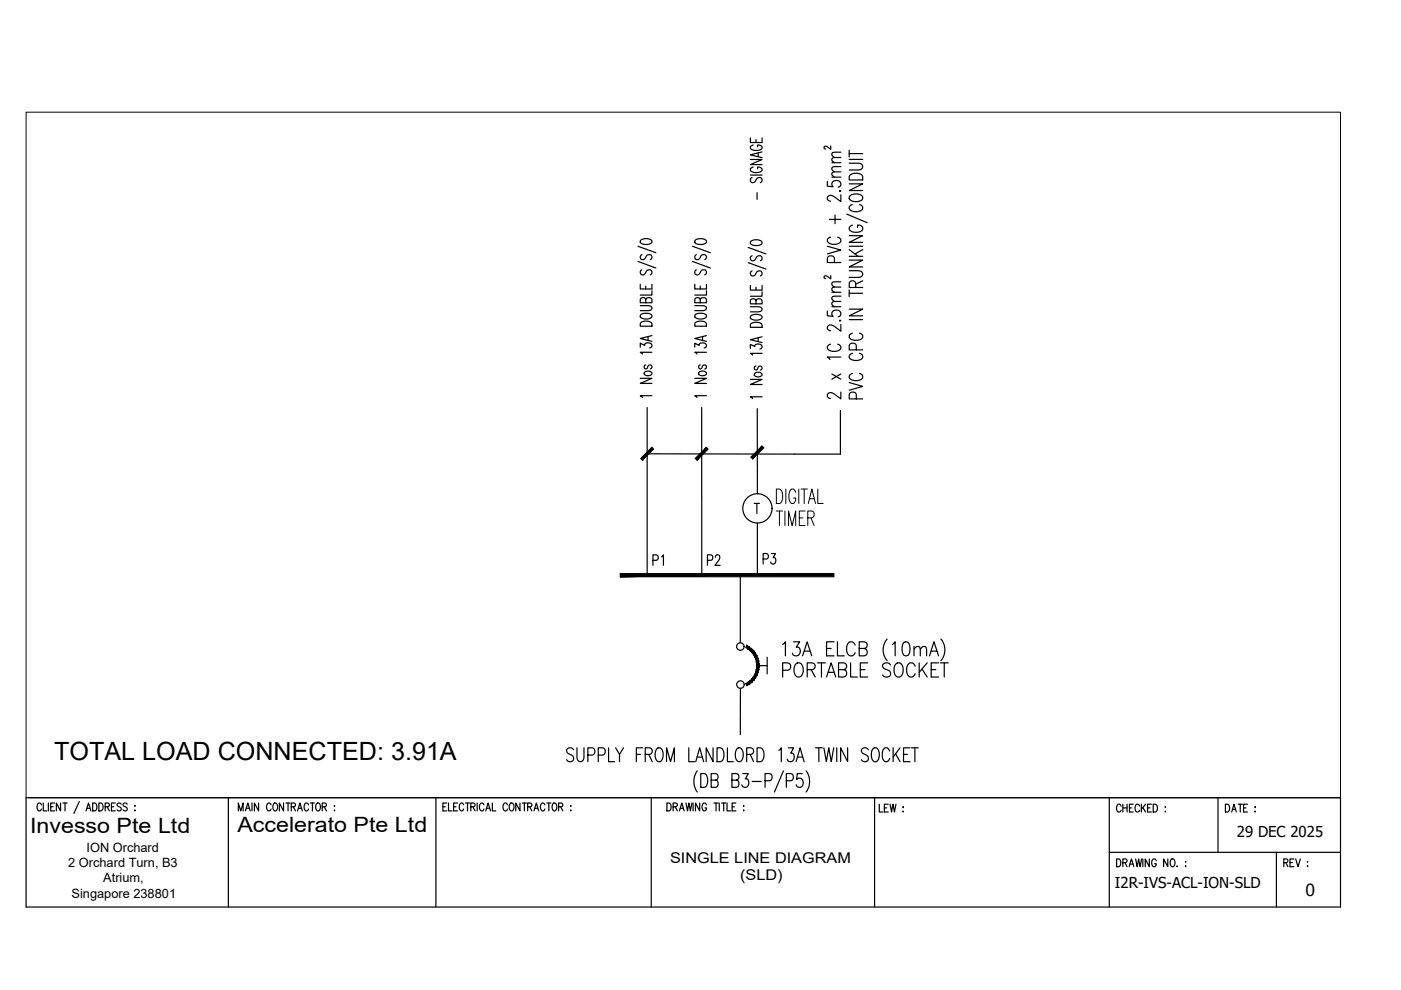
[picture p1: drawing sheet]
<svg xmlns="http://www.w3.org/2000/svg" width="297mm" height="210mm" viewBox="0 0 297 210" stroke-linecap="round" stroke-linejoin="round" font-family="sans-serif">
<!-- layer: SLD -->
<path d="M131.5 121.6v.7l45.3-.7zM131.5 122.3l45.3-.7v.7z" fill="#000" stroke="#000" stroke-width=".21"/>
<path d="M137.2 96.2l31.3 .1M178.2 87v9.3" fill="none" stroke="#000" stroke-width=".25"/>
<!-- layer: SLD-LINE -->
<path d="M137.2 86.4v35.6M148.8 86.4v35.6M160.6 86.6v18.1M168.5 96.3h9.7M160.6 110.9v10.8" fill="none" stroke="#000" stroke-width=".25"/>
<!-- layer: SLD-TXT -->
<g fill="#000" stroke="#000" stroke-width=".21">
<path d="M135.8 97.2l.4 .4 2-2.8zM138.2 94.8l.4 .4-2.4 2.4z"/>
<path d="M147.4 97.2l.4 .4 2-2.8zM149.8 94.8l.3 .4-2.3 2.4z"/>
<path d="M159.2 96.9l.4 .4 2-2.7zM161.6 94.6l.4 .3-2.4 2.4z"/>
</g>
<g fill="none" stroke="#000" stroke-width=".25">
<path d="M159.1 37.1h2.5M159.1 33.8h2.5l-2.5 1.1h2.5M159.1 29.2v1h2.5v-1M159.5 37.6a.57 .57 0 0 0-.3 1 .57 .57 0 0 0 1-.2 .88 .88 0 0 1 1-.8 .57 .57 0 0 1 .4 .6 .57 .57 0 0 1-.4 .5M159.7 35.4a.54 .54 0 0 0-.5 .3 .54 .54 0 0 0 0 .6 1.9 1.9 0 0 0 2.4-.2 .69 .69 0 0 0-1-.7v.4M159.7 30.7a.54 .54 0 0 0-.5 .3 .54 .54 0 0 0 0 .6 1.98 1.98 0 0 0 2.4-.2 .69 .69 0 0 0-1-.7v.4M160.3 29.6v.6M160.7 32.4v.8M161.6 32.2l-2.5 .6 2.5 .6M175.4 38.5v1l1.2 .1a.71 .71 0 0 1 .2-1.2 .9 .9 0 0 1 1.1 0 .9 .9 0 0 1 .2 1.1l-.4 .2M176.1 30.9v.8l-.6-.5-.5-.2-.2 .1-.1 .3 .4 .2M176.4 37.6h1.9"/>
<path d="M176.4 34.5h1.9M178.3 36.4l-1.8 .1-.1 .6 .5 .5M178.3 35.3l-1.8 .1-.1 .5 .5 .5M178.3 33.4l-1.8 .1-.1 .5 .5 .5M178.3 32.3l-1.8 .1-.1 .5 .5 .5M180.1 34.6h2a.72 .72 0 0 1 .7 .3 .72 .72 0 0 1 0 .8l-.7 .3h-2M180.1 31.8v1.5M180.1 33.8h2.8M180.1 32.6h2.8M180.1 39h2.8l-2.8 1.4h2.8M180.2 37.1a2.16 2.16 0 0 1 2.6 0l.1 1.1h-2.8zM135.3 55.4l3.8 1.4"/>
<path d="M135.3 52.2l3.8 1.4M135.9 50.9a1.9 1.9 0 0 1 2.3 .2 1.09 1.09 0 0 1-1.5 .7h-.4a.54 .54 0 0 1-.5-.3 .54 .54 0 0 1 .1-.6zM136.1 57.2a.57 .57 0 0 0-.2 .9 .57 .57 0 0 0 .9-.1l.5-.7a.63 .63 0 0 1 .9 .3v.3l-.3 .4M136.1 54a.57 .57 0 0 0-.2 .9 .57 .57 0 0 0 .9-.1l.5-.7a.63 .63 0 0 1 .9 .3v.3l-.3 .3M146.8 55.4l3.8 1.4M146.8 52.2l3.8 1.4M147.4 50.9a1.9 1.9 0 0 1 2.4 .2 1.09 1.09 0 0 1-1.6 .7h-.3a.54 .54 0 0 1-.5-.3 .54 .54 0 0 1 0-.6zM147.6 57.2a.57 .57 0 0 0-.2 .9 .57 .57 0 0 0 1-.1l.4-.7a.63 .63 0 0 1 1 .3v.3l-.4 .4M147.6 54a.57 .57 0 0 0-.2 .9 .57 .57 0 0 0 1-.1l.4-.7a.63 .63 0 0 1 1 .3v.3l-.4 .3M158.6 55.7l3.8 1.4M158.6 52.5l3.8 1.3M159.2 51.2a1.9 1.9 0 0 1 2.4 .1 1.09 1.09 0 0 1-1.6 .8l-.3-.1a.54 .54 0 0 1-.5-.3 .54 .54 0 0 1 0-.5z"/>
<path d="M159.5 57.4a.57 .57 0 0 0-.3 1 .57 .57 0 0 0 1-.2 .88 .88 0 0 1 1-.8 .57 .57 0 0 1 .4 .6 .57 .57 0 0 1-.4 .5M159.5 54.2a.57 .57 0 0 0-.3 .9 .57 .57 0 0 0 1-.1l.3-.6 .7-.2a.57 .57 0 0 1 .4 .6 .57 .57 0 0 1-.4 .5M160.5 40.9v1.4M175.4 52.2l2.9 .8-2.9 .8M175.8 46.5h2.5M176.1 50.3a.71 .71 0 0 0-.7 .7 .71 .71 0 0 0 .7 .7 1.87 1.87 0 0 0 2.2-.5 .77 .77 0 0 0-.7-.9M176.1 58.4v.7l-.6-.5-.5-.1-.2 .1-.1 .3 .4 .2M176.9 55.7v-.9a.8 .8 0 0 0-.7-.6 .8 .8 0 0 0-.8 .6v.9h2.9M177 45.6v1.8M178 40.5h.3zM178.3 59.7l-1.8 .1-.1 .6 .5 .5M178.3 41.3v1.4l-1.4-1a.82 .82 0 0 0-.9-.3 .82 .82 0 0 0-.6 .8l.3 .3 .4 .1"/>
<path d="M179.5 45.4l4.4 1.8M180.1 57.4h2a.72 .72 0 0 1 .7 .3 .72 .72 0 0 1 0 .8l-.7 .3h-2M180.1 54.3h2.8M180.1 52.9l1.9 1.4M180.1 52.2h2.8M180.1 55.2h2.8l-2.8 1.4h2.8M180.1 50h2.8l-2.8 1.4h2.8M180.2 41.5a1.97 1.97 0 0 1 2.7 .2 1.25 1.25 0 0 1-1.7 1l-.5-.1a.71 .71 0 0 1-.5-1.1zM180.7 47.7a.72 .72 0 0 0-.5 1.1 2.01 2.01 0 0 0 2.7-.1 .82 .82 0 0 0-1.1-1v.5M180.7 43.4a.71 .71 0 0 0-.7 .7 .71 .71 0 0 0 .7 .7 1.87 1.87 0 0 0 2.2-.5 .74 .74 0 0 0-.7-.9M182.9 52.9l-1.6 .9M182.9 59.5l-1.5 .8"/>
<path d="M135.7 60.3v1h2.5v-1M135.7 73.6v-.8l1 .4a.8 .8 0 0 1 .8-.5 .8 .8 0 0 1 .7 .7l-.2 .3-.3 .1M135.7 64.8l2.2 .1 .3 .3-.3 .6-2.2 .1M135.9 68.4a1.76 1.76 0 0 1 2.3 .2v.6h-2.5zM135.9 66.7a1.98 1.98 0 0 1 2.3 .2 1.11 1.11 0 0 1-1.5 .7h-.4a.54 .54 0 0 1-.5-.3 .54 .54 0 0 1 .1-.6zM136.7 78.9l.8-.2 .7 .4a.87 .87 0 0 1-.8 .6 .87 .87 0 0 1-.8-.6zM136.9 77.4a.43 .43 0 0 0-.3 .4 .43 .43 0 0 0 .3 .4l.3-.1 .3-.7a.46 .46 0 0 1 .7 .1 .46 .46 0 0 1-.1 .6l-.2 .1M136.9 63.5a.74 .74 0 0 1 1.3 0v.7h-2.5v-.7a.63 .63 0 0 1 .6-.4 .63 .63 0 0 1 .6 .4v.7M136.9 60.7v.6M137.4 71.4v.8M138.2 71.2l-2.5 .6 2.5 .6M138.2 61.7v.9h-2.5"/>
<path d="M138.2 74.7h-2.5l.5 .4M147.3 60.3v1h2.5v-1M147.3 73.6v-.8l.9 .4a.8 .8 0 0 1 .9-.5 .8 .8 0 0 1 .7 .7l-.3 .3-.2 .1M147.3 64.8l2.1 .1 .4 .3-.4 .6-2.1 .1M147.4 68.4a1.76 1.76 0 0 1 2.4 .2v.6h-2.5zM147.4 66.7a1.98 1.98 0 0 1 2.4 .2 1.11 1.11 0 0 1-1.6 .7h-.3a.54 .54 0 0 1-.5-.3 .54 .54 0 0 1 0-.6zM148.2 78.9l.9-.2 .7 .4a.87 .87 0 0 1-.8 .6 .87 .87 0 0 1-.9-.6zM148.5 77.4a.43 .43 0 0 0-.4 .4 .43 .43 0 0 0 .4 .4l.2-.1 .4-.7a.46 .46 0 0 1 .6 .1 .46 .46 0 0 1 0 .6l-.3 .1M148.5 63.5a.74 .74 0 0 1 1.3 0v.7h-2.5v-.7a.63 .63 0 0 1 .6-.4 .63 .63 0 0 1 .6 .4v.7M148.5 60.7v.6M149 71.4v.8M149.8 71.2l-2.5 .6 2.5 .6"/>
<path d="M149.8 61.7v.9h-2.5M149.8 74.7h-2.5l.5 .4M159.1 73.9v-.9l.9 .5a.79 .79 0 0 1 .9-.6 .79 .79 0 0 1 .7 .7l-.5 .4M159.1 65l2.1 .1 .4 .4-.2 .4-.2 .1-2.1 .1M159.1 60.5v1h2.5v-1M159.2 66.9a1.94 1.94 0 0 1 2.4 .2 1.09 1.09 0 0 1-1.6 .8l-.3-.1a.54 .54 0 0 1-.5-.3 .54 .54 0 0 1 0-.6zM159.2 68.6a1.82 1.82 0 0 1 2.4 .3v.5h-2.5zM160 79.2l.6-.3a.73 .73 0 0 1 1 .6 .93 .93 0 0 1-.9 .4 .93 .93 0 0 1-.8-.6zM160.3 77.6a.45 .45 0 0 0-.3 .8h.5l.4-.7a.46 .46 0 0 1 .7 .2l-.2 .5-.2 .1M160.3 63.7a.72 .72 0 0 1 .6-.4 .72 .72 0 0 1 .7 .4v.7h-2.5l.1-.9 .4-.2 .6 .2 .1 .9M160.3 60.9v.6M160.7 71.6v.8"/>
<path d="M161.6 61.9v.9h-2.5M161.6 74.9h-2.5l.5 .4M161.6 71.4l-2.5 .6 2.5 .6M175.4 65.9v1.1l1.2 .1a.71 .71 0 0 1 .2-1.3 .9 .9 0 0 1 1.1 .1 .9 .9 0 0 1 .2 1.1l-.4 .2M176.1 73a.71 .71 0 0 0-.7 .7 .71 .71 0 0 0 .7 .7 1.87 1.87 0 0 0 2.2-.5 .77 .77 0 0 0-.7-.9M176.4 79.3l1.9 1.1M176.4 65h1.9M176.4 62h1.9M178 68h.3zM178.3 75.7h-2.9l.6 .5M178.3 63.9l-1.8 .1-.1 .5 .5 .5M178.3 62.8l-1.8 .1-.1 .5 .5 .5"/>
<path d="M178.3 60.9l-1.8 .1-.1 .5 .5 .5M178.3 79.3l-1.9 1.1M178.3 68.8v1.4l-1.4-1a.82 .82 0 0 0-.9-.3 .82 .82 0 0 0-.6 .8l.3 .3 .4 .1M180.1 67.8h2.8M180.1 62.2h2.8M180.1 61.5v1.4M180.1 65.5h2.8l-2.8 1.5h2.8M180.7 79.2a.71 .71 0 0 0-.7 .7 .71 .71 0 0 0 .7 .7 1.87 1.87 0 0 0 2.2-.5 .74 .74 0 0 0-.7-.9M180.7 74.9a.71 .71 0 0 0-.7 .7 .71 .71 0 0 0 .7 .7 1.87 1.87 0 0 0 2.2-.5 .74 .74 0 0 0-.7-.9M180.7 70.6a.71 .71 0 0 0-.7 .7 .71 .71 0 0 0 .7 .7 1.87 1.87 0 0 0 2.2-.5 .76 .76 0 0 0-.7-.9M181.4 61v-1a.71 .71 0 0 0-.7-.5 .71 .71 0 0 0-.6 .5v1h2.8M181.6 74.2v-.9a.8 .8 0 0 0-.8-.6 .8 .8 0 0 0-.7 .6v.9h2.8"/>
<path d="M135.7 80.2h2.5l-2.5 1.1h2.5M138.2 83.9h-2.5l.5 .4M147.3 80.2h2.5l-2.5 1.1h2.5M149.8 83.9h-2.5l.5 .4M159.1 80.4h2.5l-2.5 1.1h2.5M161.6 84.1h-2.5l.5 .4M178.3 83.1v1.5l-1.4-1a.82 .82 0 0 0-.9-.4 .82 .82 0 0 0-.6 .9l.3 .3 .4 .1M180.1 81.1l2.8 .8-2.8 .8M181.6 84.6v-1a.8 .8 0 0 0-.8-.5 .8 .8 0 0 0-.7 .5v1h2.8M159.9 106.7h1.1M160.5 106.7v2.2M165.9 136.6l.6-.5v3"/>
<path d="M168.2 136.1h1.4l-.8 1.1h.4a.93 .93 0 0 1 .3 1.5 .93 .93 0 0 1-1.5-.2M170.2 139.1l.9-3 1 3M170.5 138.1h1.2M175.2 137.5h1M176.8 136.1h-1.6v3h1.6M177.6 136.1v3h1.4M181.3 136.8a.85 .85 0 0 0-.8-.8 .85 .85 0 0 0-.9 .8 1.79 1.79 0 0 0 .6 2.3 .91 .91 0 0 0 1.1-.7M182.2 137.5h1a.71 .71 0 0 0 .7-.7 .71 .71 0 0 0-.7-.7h-1v3h1a.8 .8 0 0 0 .7-.8 .8 .8 0 0 0-.7-.8M188.1 135.5a3.4 3.4 0 0 0 0 4.6M189.2 136.6l.6-.5v3M191.6 136.2l.6-.1a1.46 1.46 0 0 1 .7 1.7l-.3 1.1-.6 .2a1.46 1.46 0 0 1-.8-1.8zM193.8 137.6l.6-.5 .6 .1 .1 1.9"/>
<path d="M193.8 137.1v2M195.1 137.6l.6-.5 .6 .1 .2 1.9M197.1 139.1l.9-3 1 3M197.4 138.1h1.2M199.5 135.5a3.4 3.4 0 0 1 0 4.6M121.6 159a.74 .74 0 0 0-1-.4 .74 .74 0 0 0-.4 .9l1 .6a.77 .77 0 0 1 .3 1.1 .77 .77 0 0 1-1.2 .1l-.2-.2M122.3 158.6v2a.78 .78 0 0 0 .9 .9l.5-.4 .1-.5v-2M129 158.6v2.9h1.3M130.5 158.6l.8 1.3v1.6M132.2 158.6l-.9 1.3M134.9 159.9h.9M136.3 158.6h-1.4v2.9"/>
<path d="M136.8 159.9h1a.72 .72 0 0 0 .5-.6 .72 .72 0 0 0-.5-.7h-1v2.9M137.5 159.9l.8 1.6M139.3 158.7l.2-.1a.96 .96 0 0 1 1.1 1.1 1.83 1.83 0 0 1-.6 1.8 .96 .96 0 0 1-1.1-1.1 2.07 2.07 0 0 1 .4-1.7zM146 158.6v2.9h1.3M151.2 158.6v2.9l-1.5-2.9v2.9M152 158.6h.7a1.78 1.78 0 0 1 0 2.9h-.7zM154.2 158.6v2.9h1.3M156.3 158.7l.2-.1a1.29 1.29 0 0 1 1.1 1.8 .86 .86 0 0 1-.3 .9 .86 .86 0 0 1-1 0 2.16 2.16 0 0 1 0-2.6zM158.3 159.9h.9a.72 .72 0 0 0 .6-.6 .72 .72 0 0 0-.6-.7h-.9v2.9M159.1 159.9l.7 1.6M160.5 158.6h.8a1.81 1.81 0 0 1 0 2.9h-.8zM165.1 159.1l.6-.5v2.9"/>
<path d="M165.9 142.1l1.5-.1a.83 .83 0 0 0 .2-.9 .83 .83 0 0 0-.6-.6h-1.1v3M167.1 158.6h1.2l-.7 1.1h.4a.91 .91 0 0 1 .3 1.3 .91 .91 0 0 1-1.3 .2l-.1-.3M168.8 140.7l.3-.2a1.36 1.36 0 0 1 1.2 1.9 .96 .96 0 0 1-.6 1 .96 .96 0 0 1-1.1-.3 2.12 2.12 0 0 1 .2-2.4zM171.1 142h1.1a.73 .73 0 0 0 .6-.7 .73 .73 0 0 0-.6-.8h-1.1v3M172 142l.8 1.5M172.9 158.6h1.5M173.3 140.5h1.7M173.6 158.6v2.9M174.2 140.5v3M174.7 158.6l.5 2.9 .5-2.9 .5 2.9 .6-2.9M175.2 143.5l1-3 1 3M175.6 142.6h1.2"/>
<path d="M177.4 158.6v2.9M177.8 142h1.1a.73 .73 0 0 0 .6-.7 .73 .73 0 0 0-.6-.8h-1.1v3h1.1a.8 .8 0 0 0 .6-.7 .8 .8 0 0 0-.6-.8M179.7 158.6v2.9l-1.5-2.9v2.9M180.3 140.5v3h1.5M182.4 142h1M184 140.5h-1.6v3h1.6M184.1 159a.74 .74 0 0 0-1-.4 .74 .74 0 0 0-.4 .9l1 .6a.77 .77 0 0 1 .3 1.1 .77 .77 0 0 1-1.2 .1l-.2-.2M185.2 158.7l.2-.1a.96 .96 0 0 1 1 1.1 1.83 1.83 0 0 1-.6 1.8 .94 .94 0 0 1-1.1-1.1 1.99 1.99 0 0 1 .5-1.7zM188.6 159.3a.74 .74 0 0 0-.7-.8 .74 .74 0 0 0-.8 .8v.4a1.77 1.77 0 0 0 .6 1.8 .81 .81 0 0 0 .9-.7M188.8 141a.9 .9 0 0 0-.9-.5 .9 .9 0 0 0-.8 .8l.3 .4 .9 .4a.75 .75 0 0 1 .5 .8 .75 .75 0 0 1-.6 .6h-.5l-.6-.4M189.4 158.6v2.9M189.9 159.8l.9 1.7"/>
<path d="M190 140.7l.3-.2a1.34 1.34 0 0 1 1.2 1.9 .95 .95 0 0 1-.6 1 .95 .95 0 0 1-1.1-.3 2.12 2.12 0 0 1 .2-2.4zM190.8 158.6l-1.4 1.9M191.6 159.9h.8M192.9 158.6h-1.3v2.9h1.3M193.2 158.6h1.5M194 158.6v2.9M194 141.3a.86 .86 0 0 0-.8-.8 .86 .86 0 0 0-.9 .8 1.82 1.82 0 0 0 .6 2.2 .94 .94 0 0 0 1.1-.7M194.9 140.5v3M195.5 141.8l1.1 1.7M196.6 140.5l-1.7 2.1M197.4 142h1M199 140.5h-1.6v3h1.6"/>
<path d="M199.4 140.5h1.7M200.2 140.5v3M124.6 160.1h1a.82 .82 0 0 0 .5-.8 .82 .82 0 0 0-.5-.7h-1v2.9M126.8 160.1h1a.82 .82 0 0 0 .5-.8 .82 .82 0 0 0-.5-.7h-1v2.9M141.3 161.5v-2.9l.9 2.9 .8-2.9v2.9M147.5 161.5l.8-2.9 .9 2.9M147.8 160.5h1.1M147.8 163.4a3.8 3.8 0 0 0 0 4.5M148.6 164h.7a1.85 1.85 0 0 1 .5 2.5l-.5 .4h-.7zM150.8 165.4h.9a.73 .73 0 0 0 .5-.7 .73 .73 0 0 0-.5-.7h-.9v2.9h.9l.5-.2v-1l-.5-.3M155.2 165.4h.9a.72 .72 0 0 0 .6-.7 .72 .72 0 0 0-.6-.7h-.9v2.9h.9a.8 .8 0 0 0 .6-.7 .8 .8 0 0 0-.6-.8M157.5 164h1.2l-.7 1.1h.3a.91 .91 0 0 1 .4 1.3 .91 .91 0 0 1-1.3 .3l-.1-.3"/>
<path d="M159.5 165.7h1.9M162.2 165.5h1a.8 .8 0 0 0 .5-.7 .8 .8 0 0 0-.5-.8h-1v2.9M166.1 163.4l-1.9 4.5M166.7 165.5h1a.8 .8 0 0 0 .5-.7 .8 .8 0 0 0-.5-.8h-1v2.9M168.8 161.5l.8-2.9 .9 2.9M169.1 160.5h1.1M170.1 164h-1.1l-.1 1.3a.82 .82 0 0 1 1.1-.2 .82 .82 0 0 1 .3 1 .76 .76 0 0 1-.6 .8 .76 .76 0 0 1-.9-.5M170.9 163.4a3.7 3.7 0 0 1 0 4.5"/>
</g>
<!-- layer: 0 -->
<g fill="none" stroke="#000" stroke-width=".25">
<path d="M157 122v14.3M157 146v9.8M5.5 169.1v23.2h278.7v-23.2h-278.2M48.4 169.1v23.2M92.4 169.1v23.2M138.1 169.1v23.2M185.4 169.1v23.2M235.2 169.1v23.2M258.2 169.1v11.6M270.6 180.7v11.6"/>
<circle cx="160.6" cy="107.8" r="3.1"/>
</g>
<!-- layer: E-SLD-LEGENDF -->
<path d="M158.1 144.9l.8 .2-.6 .3zM158.1 144.9l.8 .2-.3-.4zM158.6 144.7h.7l-.4 .4zM158.6 144.7h.7l-.3-.4zM159 144.3l.8-.1-.5 .5zM159.4 143.9l-.4 .4 .8-.1zM159.4 143.9l.8-.1-.4 .4zM159.8 143.5l-.4 .4 .8-.1zM159.8 143.5l.7-.3-.3 .6zM160 143l-.2 .5 .7-.3zM160 143l.7-.4-.2 .6zM160.2 142.5l-.2 .5 .7-.4zM160.2 142.5l.7-.5-.2 .6zM160.4 142l-.2 .5 .7-.5zM160.4 142l.5-.6v.6zM160.5 141.4l-.1 .6 .5-.6zM160.9 140.8v.6h-.4zM160.5 140.9v.5l.4-.6zM160.9 140.2v.6l-.4 .1zM160.4 140.3l.1 .6 .4-.7zM160.7 139.6l.2 .6-.5 .1zM160.2 139.8l.2 .5 .3-.7zM160.5 139l.2 .6-.5 .2zM160 139.2l.2 .6 .3-.8zM160.2 138.5l.3 .5-.5 .2zM159.8 138.8l.2 .4 .2-.7zM159.8 138l.4 .5-.4 .3zM159.4 138.3l.4 .5v-.8zM159.3 137.6l.5 .4-.4 .3zM159.3 137.6l-.3 .3 .4 .4zM158.9 137.2l.4 .4-.3 .3zM158.9 137.2l-.3 .4 .4 .3zM158.3 136.9l.6 .3-.3 .4zM158.3 136.9l-.2 .4 .5 .3z" fill="#000" stroke="#000" stroke-width=".21"/>
<g fill="none" stroke="#000" stroke-width=".25">
<path d="M162.7 139.4v3.5M160.7 141.1h2"/>
<circle cx="157" cy="137.1" r=".79"/>
<circle cx="157" cy="145.1" r=".79"/>
</g>
<!-- layer: SLD-TXT -->
<g fill="none" stroke="#000" stroke-width=".21">
<path d="M164.6 103.7h.7a1.97 1.97 0 0 1 .4 2.6l-.4 .5h-.7zM164.6 108.3h1.3M165.3 108.3v3.1M166.4 108.3v3.1M166.6 103.7v3.1M167.2 111.4v-3.1l.7 3.1 .8-3.1v3.1M168.7 104.4a.67 .67 0 0 0-.7-.7 .67 .67 0 0 0-.6 .7 2.2 2.2 0 0 0 .4 2.4 .85 .85 0 0 0 .9-1.2h-.5M169.4 103.7v3.1M169.5 109.8h.7M169.8 103.7h1.4M170.5 103.7v3.1M170.7 108.3h-1.2v3.1h1.2"/>
<path d="M171.3 109.8h.8a.78 .78 0 0 0 .5-.7 .78 .78 0 0 0-.5-.8h-.8v3.1M171.4 106.8l.7-3.1 .8 3.1M171.6 105.7h1M171.9 109.8l.7 1.6M173.4 103.7v3.1h1.1"/>
</g>
<!-- layer: 0 -->
<path d="M5.5 23.8h278.7v145.3h-278.7z" fill="none" stroke="#000" stroke-width=".21"/>
<!-- layer: TXT -->
<g fill="none" stroke="#000" stroke-width=".25">
<path d="M8.8 170.7a.48 .48 0 0 0-.6-.4 .48 .48 0 0 0-.3 .6v.4a.48 .48 0 0 0 .3 .6 .48 .48 0 0 0 .6-.4M9.2 170.3v1.6h.7M10.3 170.3v1.6M10.8 171.1h.4M11.6 170.3h-.8v1.6h.8M12.8 170.3v1.6l-.9-1.6v1.6M13.3 170.3h.9M13.8 170.3v1.6M16.8 169.9l-1.1 2.6M18.3 171.9l.5-1.6 .5 1.6M18.4 171.4h.7M19.6 170.3a.89 .89 0 0 1 1 .5 .89 .89 0 0 1-.3 1l-.7 .1z"/>
<path d="M21 170.3a.89 .89 0 0 1 .9 .5 .89 .89 0 0 1-.3 1l-.6 .1zM22.3 171.1l.8-.1 .1-.3-.1-.4h-.8v1.6M22.7 171.1l.5 .8M23.6 171.1h.5M24.4 170.3h-.8v1.6h.8M25.7 170.5a.44 .44 0 0 0-.6-.2 .44 .44 0 0 0-.2 .5l.7 .4 .1 .5a.5 .5 0 0 1-.9 0M27 170.5a.44 .44 0 0 0-.6-.2 .44 .44 0 0 0-.3 .5l.7 .4 .2 .5a.5 .5 0 0 1-.9 0M28.6 170.8v.2zM28.6 171.8v.1zM50.5 171.9v-1.6l.5 1.6 .5-1.6v1.6M52 171.9l.5-1.6 .6 1.6M52.2 171.4h.7"/>
<path d="M53.4 170.3v1.6M54.8 170.3v1.6l-.9-1.6v1.6M57.5 170.7a.49 .49 0 0 0-.6-.4 .49 .49 0 0 0-.4 .6v.4a.49 .49 0 0 0 .4 .6 .49 .49 0 0 0 .6-.4M58.1 170.3h.1a.86 .86 0 0 1 .7 .8 .86 .86 0 0 1-.7 .8 1.14 1.14 0 0 1-.1-1.6zM60.1 170.3v1.6l-.9-1.6v1.6M60.6 170.3h.9M61.1 170.3v1.6M61.8 171.1l.7-.1 .1-.3-.1-.4h-.7v1.6M62.2 171.1l.4 .8M63.1 171.9l.5-1.6 .5 1.6M63.3 171.4h.6M65.4 170.7a.48 .48 0 0 0-.6-.4 .48 .48 0 0 0-.3 .6v.4a.48 .48 0 0 0 .3 .6 .48 .48 0 0 0 .6-.4"/>
<path d="M65.8 170.3h.9M66.2 170.3v1.6M67.2 170.3h.1a.92 .92 0 0 1 .4 1.5l-.1 .1a.91 .91 0 0 1-.7-.6 .91 .91 0 0 1 .3-1zM68.3 171.1l.8-.1 .1-.3-.1-.4h-.8v1.6M68.8 171.1l.4 .8M70.9 170.8v.2zM70.9 171.8v.1zM93.9 171.1h.5M94.7 170.3h-.8v1.6h.8M95.1 170.3v1.6h.7M96.2 171.1h.5M97 170.3h-.8v1.6h.8"/>
<path d="M98.3 170.7a.48 .48 0 0 0-.6-.4 .48 .48 0 0 0-.3 .6v.4a.48 .48 0 0 0 .3 .6 .48 .48 0 0 0 .6-.4M98.7 170.3h.9M99.1 170.3v1.6M99.8 171.1l.8-.1 .1-.3-.1-.4h-.8v1.6M100.3 171.1l.4 .8M101.2 170.3v1.6M102.6 170.7a.49 .49 0 0 0-.6-.4 .49 .49 0 0 0-.4 .6v.4a.49 .49 0 0 0 .4 .6 .49 .49 0 0 0 .6-.4M103 171.9l.5-1.6 .5 1.6M103.2 171.4h.6M104.4 170.3v1.6h.7M107.6 170.7a.49 .49 0 0 0-.6-.4 .49 .49 0 0 0-.4 .6v.4a.49 .49 0 0 0 .4 .6 .49 .49 0 0 0 .6-.4M108.2 170.3h.1a.86 .86 0 0 1 .7 .8 .86 .86 0 0 1-.7 .8 1.11 1.11 0 0 1-.1-1.6z"/>
<path d="M110.2 170.3v1.6l-.8-1.6v1.6M110.8 170.3h.8M111.2 170.3v1.6M111.9 171.1l.7-.1 .2-.3-.2-.4h-.7v1.6M112.3 171.1l.5 .8M113.2 171.9l.5-1.6 .5 1.6M113.4 171.4h.6M115.5 170.7a.49 .49 0 0 0-.6-.4 .49 .49 0 0 0-.3 .6v.4a.49 .49 0 0 0 .3 .6 .49 .49 0 0 0 .6-.4M115.9 170.3h.9M116.4 170.3v1.6M117.3 170.3h.1a.86 .86 0 0 1 .7 .8 .86 .86 0 0 1-.7 .8 1.16 1.16 0 0 1-.1-1.6zM118.4 171.1l.8-.1 .1-.3-.1-.4h-.8v1.6"/>
<path d="M118.9 171.1l.4 .8M121 170.8v.2zM121 171.8v.1zM141.4 170.3a.89 .89 0 0 1 .9 .5 .89 .89 0 0 1-.3 1l-.6 .1zM142.7 171.1l.8-.1 .1-.3-.1-.4h-.8v1.6M143.2 171.1l.4 .8M144 171.9l.6-1.6 .5 1.6M144.2 171.4h.7M145.4 170.3l.4 1.6 .3-1.6 .3 1.6 .3-1.6M146.9 170.3v1.6M148.3 170.3v1.6l-.8-1.6v1.6M149.8 170.7a.48 .48 0 0 0-.6-.4 .48 .48 0 0 0-.3 .6v.4a.49 .49 0 0 0 .4 .6 .49 .49 0 0 0 .5-.6h-.3"/>
<path d="M151.4 170.3h.9M151.8 170.3v1.6M152.5 170.3v1.6M153 170.3h.9M153.4 170.3v1.6M154.1 170.3v1.6h.8M155.2 171.1h.5M156 170.3h-.8v1.6h.8M157.7 170.8v.2zM157.7 171.8v.1zM186.4 170.5v1.7h.8M187.5 171.3h.5"/>
<path d="M188.3 170.5h-.8v1.7h.8M188.7 170.5l.3 1.7 .3-1.7 .3 1.7 .4-1.7M191.5 171.1v.1zM191.5 172v.2zM237.7 170.9a.49 .49 0 0 0-.6-.4 .49 .49 0 0 0-.4 .6v.4a.49 .49 0 0 0 .4 .7 .49 .49 0 0 0 .6-.4M238.1 171.3h.9M238.1 170.5v1.7M239 170.5v1.7M239.5 171.3h.5M240.3 170.5h-.8v1.7h.8M241.6 170.9a.49 .49 0 0 0-.6-.4 .49 .49 0 0 0-.3 .6v.4a.49 .49 0 0 0 .3 .7 .49 .49 0 0 0 .6-.4M242 170.5v1.7"/>
<path d="M242.3 171.2l.6 1M242.9 170.5l-.9 1.1M243.3 171.3h.5M244.1 170.5h-.8v1.7h.8M244.5 170.5a.89 .89 0 0 1 .9 .6 .89 .89 0 0 1-.3 1l-.6 .1zM247.1 171.1v.1zM247.1 172v.2zM259.8 170.5a.89 .89 0 0 1 .9 .6 .89 .89 0 0 1-.3 1l-.6 .1zM261.1 172.2l.5-1.7 .5 1.7M261.3 171.6h.6M262.5 170.5h.9M263 170.5v1.7"/>
<path d="M263.7 171.3h.5M264.5 170.5h-.8v1.7h.8M266.1 171.1v.1zM266.1 172v.2zM235.2 180.7h49M236.7 182.1a.88 .88 0 0 1 .9 .6 .88 .88 0 0 1-.2 1l-.7 .1zM238.1 182.9l.7-.1 .2-.2-.2-.4-.7-.1v1.7M238.5 182.9l.5 .9M239.4 183.8l.5-1.7 .5 1.7M239.6 183.2h.6M240.8 182.1l.3 1.7 .3-1.7 .3 1.7 .3-1.7M242.3 182.1v1.7"/>
<path d="M243.7 182.1v1.7l-.9-1.7v1.7M245.1 182.5a.49 .49 0 0 0-.6-.4 .49 .49 0 0 0-.3 .6v.4a.5 .5 0 0 0 .5 .7 .5 .5 0 0 0 .4-.7h-.3M247.6 182.1v1.7l-.9-1.7v1.7M248.4 182.2l.1-.1a.89 .89 0 0 1 .7 .7 .89 .89 0 0 1-.3 .9l-.2 .1a.91 .91 0 0 1-.6-.7 .91 .91 0 0 1 .3-.9zM249.5 183.6l.1 .1M251.3 182.7h.1zM251.4 183.6v.2zM272.2 182.9l.7-.1 .2-.2-.2-.4-.7-.1v1.7M272.6 182.9l.5 .9M273.5 182.9h.5M274.3 182.1h-.8v1.7h.8M274.7 182.1l.5 1.7 .5-1.7"/>
<path d="M277.2 182.7h.1zM277.2 183.6v.2z"/>
</g>
<g font-size="5.3">
<text x="141.5" y="121" transform="rotate(-90 141.5 121)">P1</text>
<text x="148.9" y="121">P2</text>
<text x="160.5" y="120.7">P3</text>
<text x="11.5" y="161.1">TOTAL LOAD CONNECTED: 3.91A</text>
</g>
<g font-size="4.5">
<text x="6.4" y="176.6">Invesso Pte Ltd</text>
<text x="50.3" y="176.4">Accelerato Pte Ltd</text>
</g>
<text font-size="3.7" x="276.8" y="189.9">0</text>
<g font-size="3.2">
<text x="262.2" y="177.4">29 DEC 2025</text>
<text x="236.4" y="188.3">I2R-IVS-ACL-ION-SLD</text>
</g>
<g font-size="3.1">
<text x="142.1" y="182.9">SINGLE LINE DIAGRAM</text>
<text x="156.9" y="186.7">(SLD)</text>
</g>
<g font-size="2.7">
<text x="14.5" y="183.8">2 Orchard Turn, B3</text>
<text x="18.3" y="180.6">ION Orchard</text>
<text x="15.2" y="190.4">Singapore 238801</text>
<text x="21.9" y="187.1">Atrium,</text>
</g>
</svg>
